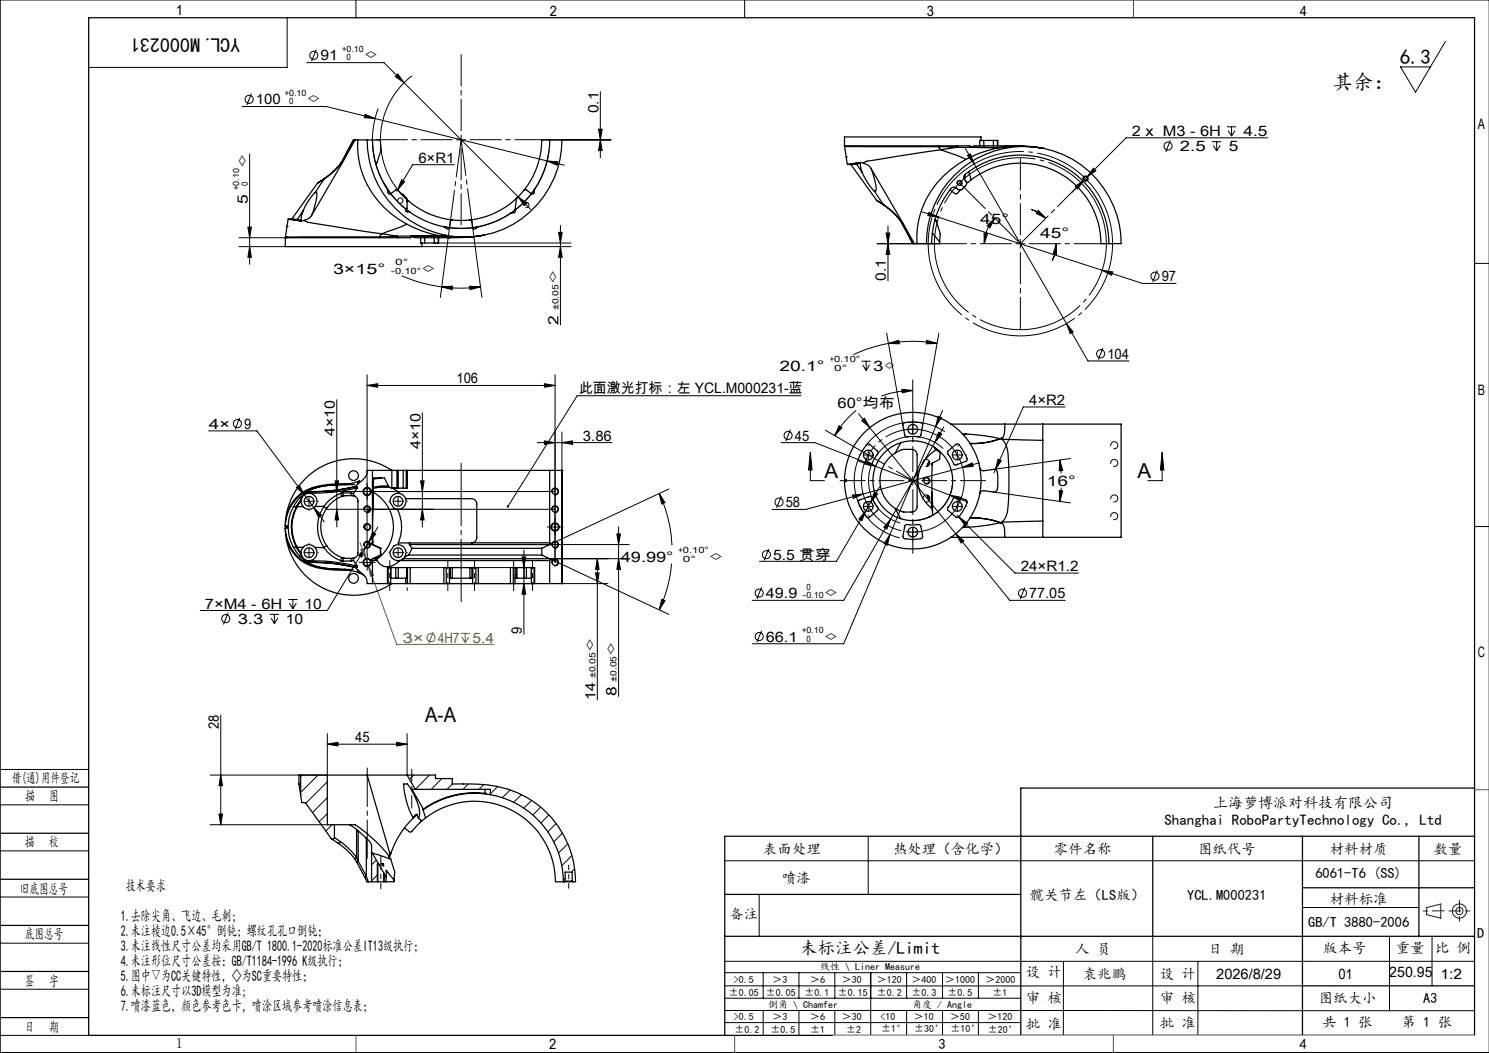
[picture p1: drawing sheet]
<svg xmlns="http://www.w3.org/2000/svg" width="420mm" height="297mm" viewBox="0 0 420 297" stroke-linecap="round" stroke-linejoin="round" font-family="sans-serif">
<g fill="none" stroke="#000" stroke-width=".28">
<path d="M100.4 0v5M210 0v5M420 0h-419.9v297h419.9M81 5v14h-56M86.5 17.7h21.8l5.7 5.7M89.2 14l-1.3 3.2M407.7 11.7l-8.4 14.3-4.3-7.1h8.5M68.3 30.1h23.8l13.7 3.3M70.9 26.4l-1.3 3.3M103 32.2l2.8 1.2-3-.2zM105.8 33.4l48.5 12M106.7 30.6a25 25 0 0 0 9 29.3"/>
<path d="M111.5 21.6l.7-.8 1.8 2.6zM114 23.4l35.7 35.7M116.2 21.4a22.7 22.7 0 0 0-1 35.2M128.8 39.4h2.5M130.1 38.2v2.5M154.1 39.4h18.2M158.5 39.5h13.8M168.8 36.4h1.1l-.6 3zM169.3 39.5l.6 3h-1.1zM169.3 25.9v18.6M330.1 39.6l-1.3 3.2M341.9 40h2.6"/>
<path d="M343.2 40v2.6M346.1 35.8h2.6M346.4 36.8l1 1.6M347.4 35.8v2.6M348.4 36.8l-1 1.6M357.5 38.9h-39.9l-11.8 11.9M70.4 43.4v31.1M112.2 56.8a.75 .75 0 0 1 .6-1 .75 .75 0 0 1 .9 .8 .75 .75 0 0 1-1 .7M112.2 53.5l-.3 .5M113.3 50.7l.8 .5-1.9 2.3zM128.2 46.5h-11.8l-4.2 7M146.2 55.5l2.4 1.8-.7 .7z"/>
<path d="M147.7 58a.75 .75 0 0 1 .7-.9 .75 .75 0 0 1 .8 .8 .75 .75 0 0 1-1 .6M154.3 45.4l3.1 .2-.3 1zM154.3 45.4l4.9 1.2M154.9 42.5a25 25 0 0 1-29.7 21.5M260 59.7l4.7 1.6M262 59.9l2.7 1.4-3-.5zM269.9 51.8a.76 .76 0 0 1 .7-.9 .76 .76 0 0 1 .8 .8 .76 .76 0 0 1-.9 .6M272.3 41.9l28.5 49.4M272.9 43.9l.8-.5 1.1 2.8zM290.8 59.1l2.7 1.2 1.5 1.3M292.9 59.4l2.1 2.2-2.7-1.4zM303.3 52.6l2.5-1.8-1.8 2.5z"/>
<path d="M305.5 50.5a.74 .74 0 0 1 .6-.9 .74 .74 0 0 1 .8 .8 .74 .74 0 0 1-.9 .7M305.8 50.8l-3.6 3.6M308.4 47.4l.7 .8-2.5 1.7zM342.2 41l1 1.6M344.2 41l-1 1.6M67.4 67.1h13.1M67.4 69.6h13.1M69.9 64.1h1l-.5 3zM70.4 69.6l.5 3h-1zM113.3 77.8l5.6 2 5.7 1.1M119 69.6h42.1M122.5 68.5h38.6"/>
<path d="M126.8 64.2l-2.6 19.7M133.2 63.4l2.7 20.5M157.6 65.5h1l-.5 3zM158.1 69.6l.5 3h-1zM158.1 63.6v28M247.4 68.7h10M247.4 68.8h16.4M249.9 65.7h1.1l-.5 3zM250.5 63.7v15.5M250.5 68.8l.5 3h-1.1zM264.7 61.3l46.2 14.9M277.6 65.7l1 .2-1 2.9z"/>
<path d="M278.4 63.7l2.2-2.1-1.4 2.7zM279 63.7l-1.1 2.7-.3 2.4M280.6 61.6l-.1 .1M286.6 68.8h2.5M287.8 67.5v2.5M298 68.8v3l-1-.2zM298 68.8l-.3 2.4-.9 2.3M310.9 76.2l3 .5-.4 .9zM310.9 76.2l11.3 3.7h9.6M326.4 76.3l-1.3 3.2M415.9 74.3h4.1M124.6 80.9l3-.2-.1 1z"/>
<path d="M124.6 80.9l5 .4 5.9-.4M132.5 80.7l3 .2-2.9 .8zM250.1 93.9l4.6 26M250.6 96.9l2.9-.9 .1 1zM250.6 96.9l6.4-.6 3.7 .1 3.6 .5M250.6 96.9l-5.5 1.4-4.4 1.7M261.4 96l2.9 .9-3 .1zM264.8 93.9l-4.6 26M300.8 91.3l1.9 2.3-.8 .5zM300.8 91.3l6.1 10.5h11.6M311.1 98.1l-1.3 3.3M67.6 117.9l-1.3 3.2"/>
<path d="M95 112.7v36M103.5 108.7l3-.5v1zM103.5 105.7v50.7M103.5 108.7h53.1M119.1 116.4v32.3M153.6 108.2l3 .5-3 .5zM156.6 105.7v52.9M225.9 111.6h-63.1l-19.5 31.2M241.5 115.8l-3.6 3.5-2.5 3.6M242.2 116.7l3.1 3.9M243 101.9h2.6M243.1 118.6l.7-.6 1.5 2.6z"/>
<path d="M243.3 102.9l1 1.6M244.3 101.9v2.6M245.3 102.9l-1 1.6M254.4 109.8l3.1 .3-3 .7zM257.5 110.1l-3.8 .3-2.9 .6-2.2 .7M257.5 119.8v2.5M257.5 107.1v8M264.6 117.4l.9 .4-1.6 2.6zM265.9 115.8l-27.9 65.8h-25.8M300.4 114.8h-11.8l-7.8 17.7M58.8 121.5h13.7l16 21.7M83.6 137.5l.9-.6 1.3 2.7z"/>
<path d="M92 138.6h64.6M94.5 135.6h1l-.5 3zM118.6 135.6h1l-.5 3zM151.6 124.8h21M153.6 124.4l3 .4-3 .5zM155.6 138.9a1 1 0 0 1 .9-1.3 1 1 0 0 1 1 1.1 1 1 0 0 1-1.2 .9M158.5 124.8l3-.4v.9zM158.5 121.8v10.9M185.9 139.2l1.7 2.6-.9 .4zM185.9 139.2a39.2 39.2 0 0 1 3.6 14.6M188.7 137.9l-33.7 15.7h22.5M220.3 124.8h9.5l38.1 14.9"/>
<path d="M223 121.2l-1.3 3.3M228.6 127.6l.5 5h-1zM228.6 127.6v8h4M232.8 121.4l12.1 6.9M236.7 120.1l.8 .5-2.1 2.3zM240.4 139.6l3.1-.3-2.8 1.3zM242.1 129.4a16.5 16.5 0 0 0 11.7 22.3M243.7 128.3h2.5M244.4 130l2.6 1.5-3-.6zM244.9 127.1v2.5M245.3 120.6l39.5 48.7h15.7M246 130.8a12.4 12.4 0 0 0 7.9 16.7"/>
<path d="M246.7 138.8l.8 .5-1.9 2.3zM248.1 137.3l-2.5 4.3M256.2 135.6h2.5M256.2 121.1h2.5M257.5 134.3v2.5M260.3 135.9a1 1 0 0 1 .9-1.3 1 1 0 0 1 1.1 1.1 1 1 0 0 1-1.2 .9M260.3 130.8a.99 .99 0 0 1 .9-1.2 .99 .99 0 0 1 1.1 1.1 .99 .99 0 0 1-1.2 .8M264.8 121.9l.8 .5-1.9 2.4zM266.1 126.5a12.5 12.5 0 0 0-18.6 1.5M266.2 120.4l-15 26M266.5 121.8a16.5 16.5 0 0 0-22.1 3.6M267.9 139.7l3 .6-.3 .9z"/>
<path d="M267.9 139.7l4.7 1.8M268.6 136.8a11.2 11.2 0 0 1-11.1 10M268.8 128.3h2.5M270 127.1v2.5M271.5 131.8l2.7-1.2 .3 .9zM271.5 131.8l-44.2 11.9h-9.5M276.3 130.5l-4.8 1.3M280.2 138.8l21.7 3M280.8 132.5l-.4 .9M281.5 129.5l.9 .4-1.6 2.6zM298.8 138.4l1 .1-.9 2.9zM298.9 129.7l.9 3-1 .1z"/>
<path d="M298.9 129.7l.4 3.8M299.3 137.5l-.4 3.9M301.9 129.3l-21.7 3.1M313.3 130.8a.99 .99 0 0 1 .9-1.2 .99 .99 0 0 1 1.1 1.1 .99 .99 0 0 1-1.3 .8M313.3 125.8a.99 .99 0 0 1 .9-1.2 .99 .99 0 0 1 1.1 1.1 .99 .99 0 0 1-1.3 .8M327.8 127.6l.5 5h-1zM327.8 127.6v8h-4M85.9 141.4h2.5M85.9 155.9h2.5M87.2 140.2v2.4M87.2 154.7v2.4M88.5 143.2l2.2 2.1-.8 .6z"/>
<path d="M88.5 143.2l3 4M92 143.6h64.6M95 143.6l.5 3h-1zM102.3 158.6h2.5M102.6 148.9a1.01 1.01 0 0 1 .9-1.3 1.01 1.01 0 0 1 1.1 1.1 1.01 1.01 0 0 1-1.3 .9M102.6 153.9a1.01 1.01 0 0 1 .9-1.3 1.01 1.01 0 0 1 1.1 1.1 1.01 1.01 0 0 1-1.3 .9M102.6 143.9a1 1 0 0 1 .9-1.3 1 1 0 0 1 1.1 1.1 1 1 0 0 1-1.3 .9M103.1 154.3l-1.1 2.9-.9-.5zM103.1 154.3l-10.8 17.9h-35.8M103.5 157.4v2.5M104 152.9l-.9 1.4M105.1 150.1l.9 .5-2 2.3z"/>
<path d="M106.6 148.7l-2.6 4.2M111 141.4h2.5M111 155.9h2.5M112.3 140.2v2.4M112.3 154.7v2.4M119.1 143.6l.5 3h-1zM147.2 157.1h1.1l-.5 3zM147.8 155.1v23.8M155.3 148.7h2.5M155.6 153.9a1.01 1.01 0 0 1 .9-1.3 1.01 1.01 0 0 1 1.1 1.1 1.01 1.01 0 0 1-1.3 .9M155.6 143.9a1 1 0 0 1 .9-1.3 1 1 0 0 1 1 1.1 1 1 0 0 1-1.2 .9M155.6 158.9a1 1 0 0 1 .9-1.3 1 1 0 0 1 1 1.1 1 1 0 0 1-1.2 .9"/>
<path d="M168.5 157.6v39.8M168.5 157.6l.5 3h-1zM174 150.6h1l-.5 3zM174.5 148.6v47.8M174.5 157.6l.5 3h-1zM177.5 157.6h-22.5l33.7 15.7M189.4 159l-1 6.2-1.1 3.5-1.4 3.3M216.8 154.8l-1.3 3.3M220.4 140l-1.3 3.3M243.7 142.8h2.5M244.2 144l-1.1 2.9-.8-.5zM244.2 144l-8.3 14.3h-21.7"/>
<path d="M244.9 141.6v2.5M245.6 141.6l-1.4 2.4M251 150.8l-.7 3-.9-.5zM251.2 146.4l-1 2.8-.9-.5zM251.2 146.4l-13.2 22.9h-25.8M256.2 150.1h2.5M257.5 148.8v2.5M260.3 140.8a.99 .99 0 0 1 .9-1.2 .99 .99 0 0 1 1.1 1.1 .99 .99 0 0 1-1.2 .8M268.8 142.8h2.5M269.6 150.5l2.3 2.1-.8 .6zM270 141.6v2.5M270 145.4l16.3 16.2h17.9"/>
<path d="M270.4 145.8l2.5 1.8-.7 .7zM313.3 145.8a.99 .99 0 0 1 .9-1.2 .99 .99 0 0 1 1.1 1.1 .99 .99 0 0 1-1.3 .8M313.3 140.8a.99 .99 0 0 1 .9-1.2 .99 .99 0 0 1 1.1 1.1 .99 .99 0 0 1-1.3 .8M415.9 148.5h4.1M64.3 172.9l-1.3 3.2M76.1 173.3h2.6M76.4 174.3l1 1.6M77.4 173.3v2.6M78.4 174.3l-1 1.6M81.3 169.1h2.6M81.6 170.1l1 1.6M82.6 169.1v2.6"/>
<path d="M83.6 170.1l-1 1.6M115.7 160.1h35.1M115.7 164.6h35.1M147.8 164.6l.5 3h-1.1zM158.5 164.6h13M168 161.6h1l-.5 3zM186.7 169l.9 .4-1.7 2.6zM214.8 177.9l-1.3 3.2M214.8 165.7l-1.3 3.2M289.1 165.7l-1.3 3.2M0 217h25M62.3 218.6l.5 3h-1z"/>
<path d="M62.3 201.7v30.9M92.3 209.9l3-.5v1zM92.3 206.9v11.7h-33M92.3 209.9h22.5M111.8 209.4l3 .5-3 .5zM114.8 206.9v11.7M0 227h25M0 240h25M59.3 232.6h33M61.8 229.6h1l-.5 3zM244.9 236v16.3M0 253h25"/>
<path d="M106.4 243.7v5M108.4 246.5v2.2M204.4 242.8h211.5M214.1 252.4v11.8M367.4 256h32.8M0 266h25M0 279h25M204.4 271.1h211.5M204.4 278.1h163M204.4 274.4h83.5M215.3 274.4v7.1M225.4 274.4v7.1"/>
<path d="M235.5 274.4v7.1M245.6 274.4v17.6M255.7 274.4v7.1M265.9 274.4v7.1M276 274.4v7.1M300 271.1l-.1 21M325.2 264.1v27.9M337.9 271.1v20.9M391.9 264.1v21M403.9 264.1v14M0 292h25M204.4 285l211.5 .1"/>
<path d="M204.4 288.4h83.5M204.5 281.5h83.5M215.3 285v7M225.4 285v7M235.5 285v7M255.7 285v7M265.9 285v7M276 285v7M287.9 292h128"/>
<circle cx="88.5" cy="15.6" r="1.15"/>
<circle cx="70.3" cy="28" r="1.14"/>
<circle cx="329.5" cy="41.2" r="1.14"/>
<circle cx="325.8" cy="77.9" r="1.14"/>
<circle cx="310.5" cy="99.8" r="1.15"/>
<circle cx="66.9" cy="119.5" r="1.14"/>
<circle cx="222.3" cy="122.8" r="1.15"/>
<circle cx="216.2" cy="156.4" r="1.14"/>
<circle cx="219.7" cy="141.6" r="1.13"/>
<circle cx="63.7" cy="174.5" r="1.15"/>
<circle cx="214.2" cy="179.5" r="1.15"/>
<circle cx="214.2" cy="167.3" r="1.14"/>
<circle cx="288.4" cy="167.3" r="1.15"/>
</g>
<g fill="none" stroke="#808000" stroke-width=".28">
<path d="M101.5 153l1.7 4.7M101.7 155l1-.3 .5 3zM103.2 157.7l.7 1.9M103.9 159.6l1.5 2.6-.9 .4zM103.9 159.6l8 22.1h27.4M122.2 178.2l-1.3 3.3M129.9 178.6h2.6M130.2 179.7l1 1.5M131.2 178.6v2.6M132.2 179.7l-1 1.5"/>
<circle cx="121.6" cy="179.8" r="1.14"/>
</g>
<path d="M271.3 131.3a14.5 14.5 0 0 0-24.2-5.9 14.5 14.5 0 0 0 6.4 24.1 14.5 14.5 0 0 0 18.1-17.1l-.3-1.1" fill="none" stroke="#000" stroke-width=".28" stroke-dasharray="30.5 1.3 1.3 1.3" stroke-dashoffset="4" stroke-linecap="butt"/>
<path d="M311 61.6a24.3 24.3 0 0 0-40.6-9.7 24.3 24.3 0 0 0 11.1 40.2 24.3 24.3 0 0 0 29.9-29.1l-.4-1.4" fill="none" stroke="#000" stroke-width=".28" stroke-dasharray="30.5 1.3 1.3 1.3" stroke-dashoffset="7.6" stroke-linecap="butt"/>
<path d="M312.7 61.1a26 26 0 0 0-43.6-10.4 26 26 0 0 0 11.9 43.1 26 26 0 0 0 32.1-31.3l-.4-1.4" fill="none" stroke="#000" stroke-width=".28" stroke-dasharray="30.5 1.3 1.3 1.3" stroke-dashoffset="2.1" stroke-linecap="butt"/>
<g fill="none" stroke="#191924" stroke-width=".28">
<path d="M402.4 256l4-1v4l-4-1z"/>
<circle cx="411.7" cy="257" r="1"/>
<circle cx="411.7" cy="257" r="2"/>
</g>
<path d="M130.1 169.7v-39" fill="none" stroke="#000" stroke-width=".28" stroke-dasharray="30.5 1.3 1.3 1.3" stroke-dashoffset="12.9"/>
<path d="M114.9 161.1v5.5" fill="none" stroke="#000" stroke-width=".28" stroke-dasharray="30.5 1.3 1.3 1.3" stroke-dashoffset="29.6"/>
<path d="M109.9 158.1v8.5M126.3 158.1v8.5M133.8 158.1v8.5M144.9 158.1v8.5M150.2 158.1v8.5" fill="none" stroke="#000" stroke-width=".28" stroke-dasharray="30.5 1.3 1.3 1.3" stroke-dashoffset="28.1"/>
<path d="M116.1 227.9v-10.9" fill="none" stroke="#000" stroke-width=".28" stroke-dasharray="30.5 1.3 1.3 1.3" stroke-dashoffset="26.9"/>
<path d="M107.4 243.7v7" fill="none" stroke="#000" stroke-width=".28" stroke-dasharray="30.5 1.3 1.3 1.3" stroke-dashoffset="28.9"/>
<g fill="none" stroke="#000" stroke-width=".28" stroke-dasharray="30.5 1.3 1.3 1.3">
<path d="M257.5 118.6v-.2M87.2 138.9v-.2M102.3 138.6h-1M103.6 137.4v-1M103.6 139.9v1M104.8 138.6h1M112.3 138.9v-.2M242.4 128.3h-.1M244.9 125.8v-.1M244.9 130.8v.1M247.4 128.3h.1M255 121.1h-.1"/>
<path d="M257.5 123.6v.1M260 121.1h.1M267.5 128.3h-.1M270 125.8v-.1M270 130.8v.1M272.5 128.3h.2M84.7 141.4h-.1M84.7 155.9h-.1M87.2 143.9v.1M87.2 153.4v-.2M87.2 158.4v.1M89.7 141.4h.1"/>
<path d="M89.7 155.9h.1M102.3 158.6h-1M103.6 157.4v-1M103.6 159.9v1M104.8 158.6h1M109.8 155.9h-.1M109.8 141.4h-.1M112.3 153.4v-.2M112.3 158.4v.1M112.3 143.9v.1M114.8 155.9h.1M114.8 141.4h.1"/>
<path d="M155.3 148.6h-1M156.6 147.4v-1M156.6 149.9v1M157.8 148.6h1M242.4 142.8h-.1M244.9 140.3v-.1M244.9 145.3v.1M247.4 142.8h.1M255 150.1h-.1M257.5 147.6v-.2M257.5 152.6v.1M260 150.1h.1"/>
<path d="M267.5 142.8h-.1M270 140.3v-.1M270 145.3v.1M272.5 142.8h.2M107.4 243.7v-2.2"/>
</g>
<path d="M160.4 244v6.5" fill="none" stroke="#000" stroke-width=".28" stroke-dasharray="30.5 1.3 1.3 1.3" stroke-dashoffset="29.1"/>
<path d="M103.6 242.1v-25.5" fill="none" stroke="#000" stroke-width=".28" stroke-dasharray="30.5 1.3 1.3 1.3" stroke-dashoffset="19.6"/>
<path d="M244.9 128.3l12.6 7.3" fill="none" stroke="#000" stroke-width=".28" stroke-dasharray="30.5 1.3 1.3 1.3" stroke-dashoffset="25.1"/>
<path d="M130.1 39.4l3.1 23.9M270.7 51.6l17.1 17.1" fill="none" stroke="#000" stroke-width=".28" stroke-dasharray="30.5 1.3 1.3 1.3" stroke-dashoffset="20.3"/>
<path d="M287.8 68.7l18.4-18.3" fill="none" stroke="#000" stroke-width=".28" stroke-dasharray="30.5 1.3 1.3 1.3" stroke-dashoffset="19.4"/>
<path d="M130.1 39.4l-3.3 24.8" fill="none" stroke="#000" stroke-width=".28" stroke-dasharray="30.5 1.3 1.3 1.3" stroke-dashoffset="19.9"/>
<g fill="none" stroke="#000" stroke-width=".35">
<path d="M25 5h390.9v287h-390.9zM0 222h25M0 235h25M325.2 235.9v28.2M367.4 235.9v56.1M400.2 235.9v28.3M415.9 235.9h-211.5v56.1M415.9 222.3h-128v69.7M0 248h25M204.4 252.3h83.5M367.4 250.4h48.5M0 261h25"/>
<path d="M0 274h25M204.4 264.1h211.5M367.4 278.1h48.5M0 287h25"/>
</g>
<path d="M407.4 256.9l-5.9 .1M408.7 256.9h6M411.7 253.9v6" fill="none" stroke="#191924" stroke-width=".28" stroke-dasharray="6.3 1.3 1.3 1.3" stroke-dashoffset="3"/>
<path d="M235 292h180.9" fill="none" stroke="#c0c0c0" stroke-width=".28"/>
<path d="M319.7 0v5M415.9 222.7h4.1M100.4 292v5M207.2 292v5M314 292v5" fill="none" stroke="#00f" stroke-width=".28"/>
<path d="M406.4 255h.1" fill="none" stroke="#0ff" stroke-width=".28"/>
<path d="M127.6 39.4h-21.5M130.1 36.9v-21.5M132.6 39.4h21.5M130.1 41.9v21.5M285.3 68.7h-21.5M287.8 66.2v-21.5M287.8 71.2v21.5M290.3 68.7h21.5" fill="none" stroke="#000" stroke-width=".28" stroke-dasharray="30.5 1.3 1.3 1.3" stroke-dashoffset="21.6"/>
<path d="M255 135.6h-18M257.5 133.1v-18M257.5 138.1v18M260 135.6h18" fill="none" stroke="#000" stroke-width=".28" stroke-dasharray="30.5 1.3 1.3 1.3" stroke-dashoffset="23.4"/>
<path d="M106.4 243.7h.2" fill="none" stroke="#000" stroke-width=".3"/>
<g fill="#000">
<path d="M298 68.8v3l-1-.2zM292.9 59.4l2.1 2.2-2.7-1.4zM278.4 63.7l2.2-2.1-1.4 2.7zM277.6 65.7l1 .2-1 2.9zM262 59.9l-.3 .9 3 .5zM310.9 76.2l2.6 1.4 .4-.9zM272.9 43.9l1.9 2.3-1.1-2.8zM300.8 91.3l1.1 2.8 .8-.5zM124.6 80.9l3-.2-.1 1zM132.5 80.7l3 .2-2.9 .8zM271.5 131.8l3-.3-.3-.9zM240.4 139.6l.3 1 2.8-1.3zM254.4 109.8l3.1 .3-3 .7zM236.7 120.1l.8 .5-2.1 2.3z"/>
<path d="M153.6 124.4l3 .4-3 .5zM158.5 124.8l3-.4v.9z"/>
<path d="M327.8 127.6l.5 5h-1zM228.6 127.6l.5 5h-1z"/>
<path d="M88.5 143.2l1.4 2.7 .8-.6zM83.6 137.5l2.2 2.1-1.3-2.7zM186.7 169l.9 .4-1.7 2.6zM185.9 139.2l1.7 2.6-.9 .4zM105.1 150.1l-1.1 2.8 2-2.3zM103.1 154.3l-2 2.4 .9 .5zM103.5 108.7l3-.5v1zM153.6 108.2l3 .5-3 .5zM303.3 52.6l.7 .7 1.8-2.5zM308.4 47.4l-1.8 2.5 2.5-1.7zM146.2 55.5l1.7 2.5 .7-.7zM111.5 21.6l2.5 1.8-1.8-2.6zM154.3 45.4l2.8 1.2 .3-1zM103 32.2l-.2 1 3 .2zM113.3 50.7l-1.1 2.8 1.9-2.3zM243.1 118.6l2.2 2-1.5-2.6zM269.6 150.5l1.5 2.7 .8-.6zM264.6 117.4l-.7 3 1.6-2.6zM251 150.8l-1.6 2.5 .9 .5zM264.8 121.9l-1.1 2.9 1.9-2.4zM251.2 146.4l-1.9 2.3 .9 .5zM261.4 96l2.9 .9-3 .1zM250.6 96.9l2.9-.9 .1 1zM270.4 145.8l1.8 2.5 .7-.7zM298.8 138.4l1 .1-.9 2.9zM298.9 129.7l.9 3-1 .1zM281.5 129.5l-.7 3 1.6-2.6zM246.7 138.8l-1.1 2.8 1.9-2.3zM244.2 144l-1.9 2.4 .8 .5zM267.9 139.7l2.7 1.5 .3-.9zM244.4 130l-.4 .9 3 .6zM92.3 209.9l3-.5v1zM111.8 209.4l3 .5-3 .5z"/>
<path d="M174 150.6h1l-.5 3zM174.5 157.6l.5 3h-1zM168.5 157.6l.5 3h-1zM168 161.6h1l-.5 3z"/>
<path d="M147.2 157.1h1.1l-.5 3zM147.8 164.6l.5 3h-1.1zM94.5 135.6h1l-.5 3zM95 143.6l.5 3h-1zM118.6 135.6h1l-.5 3zM119.1 143.6l.5 3h-1zM249.9 65.7h1.1l-.5 3zM250.5 68.8l.5 3h-1.1zM69.9 64.1h1l-.5 3zM70.4 69.6l.5 3h-1zM157.6 65.5h1l-.5 3zM158.1 69.6l.5 3h-1zM168.8 36.4h1.1l-.6 3zM169.3 39.5l.6 3h-1.1z"/>
<path d="M61.8 229.6h1l-.5 3zM62.3 218.6l.5 3h-1z"/>
</g>
<path d="M101.7 155l1.5 2.7-.5-3zM103.9 159.6l.6 3 .9-.4z" fill="#808000"/>
<g fill="#000">
<path d="M143.1 142.6a.33 .33 0 0 1 .5 .2 .33 .33 0 0 1-.5 .3l.2-.3-.3 .3z"/>
<path d="M294 41.8a.17 .17 0 0 1 .3 0 .17 .17 0 0 1-.3 0zM238.5 44.3a.2 .2 0 0 1 .4 0 .2 .2 0 0 1-.4 0z"/>
<path d="M136.2 66.4a.2 .2 0 0 1 .4 0 .2 .2 0 0 1-.4 0zM80.8 63.8a.17 .17 0 0 1 .3 0 .17 .17 0 0 1-.3 0z"/>
</g>
<g fill="none" stroke="#000" stroke-width=".35">
<path d="M99.7 39.5l-.7 1.3M99.7 39.5h.5M99.7 39.5l-.6 1.3M100.2 39.5l-12.4 21.4a3.3 3.3 0 0 1-2 1.3M100.2 39.5h.7M100.9 39.5h2.7M100.9 39.5a24.9 24.9 0 0 0 13.8 23.7M103.6 39.5a27.3 27.3 0 0 0 22.1 26.9M103.6 39.5h3.7l.2 2.8-1.2 3.6-.3 .4M105.1 39.5a24.7 24.7 0 0 0 4.2 13.8M155 39.5a24.7 24.7 0 0 1-4.2 13.8M155 39.5h3.5a27.4 27.4 0 0 1-22.1 26.9"/>
<path d="M155 39.5h-2.2a23.1 23.1 0 0 1-5 14.2M276.7 39.6v-1h-38.5v2.6M277.5 39.6h-1.1v1.5M277.5 39.6v1.5M277.5 39.6h2.7M280.2 39.6h1.1M280.2 39.6v1.5M281.3 39.6l.1 1.5M281.3 39.6v1.5M85.5 59.4l-.4 1.2-.2 1.5M85.5 59.4l-1.7 2.5M88.9 54.4l.4-.1a2.54 2.54 0 0 1-.1 2.2l-1.3 4.2"/>
<path d="M88.9 54.4l-2.2 2.6-1.2 2.4M89.6 51.6l-7.3 10.2M89.7 51.5h.1M91.4 50.5l-2.5 3.9M91.4 50.5l-1.8 1.1M91.5 50.3l-1.9 1.3M91.5 50.3h.1M91.5 50.3l-.1 .2M91.5 50.3v.1M96.2 46l-2.3 2.5-2.4 1.8M96.2 46v.1M96.2 46.1a23.6 23.6 0 0 1-4.8 4.4"/>
<path d="M96.8 45l-.6 1M96.8 45h.1M96.8 45l-.6 1.1M99 40.8l-2.2 4.2M99 40.8h.1M99.1 40.8l-2.3 4.2M108.4 52l1.1 1.7M109.3 53.3l.2 .6a.52 .52 0 0 0 .1 .7 .52 .52 0 0 0 .6 0M109.3 53.3l.9 1.3M110.2 54.6l2 2.3 2.2 2M110.2 54.6l1.6-1.1a1.14 1.14 0 0 1 1.1 .8l1.9 2.1v2.4l-.4 .1M113.1 54.6a3.4 3.4 0 0 1 1.8 2l-.1 .3 .4-.3a22.6 22.6 0 0 0 12.4 5.5"/>
<path d="M114.4 58.9a.64 .64 0 0 0 .2 .8 .64 .64 0 0 0 .8 .1l.3 .1M114.4 58.9l1.3 1M115.7 59.9a24.6 24.6 0 0 0 9.5 4.1M145.3 59.3a.62 .62 0 0 1-.2 .7 .62 .62 0 0 1-.7 0l-.4 .2M145.3 59.3l-1.3 .9M145.8 55.8l-.5 3.5M145.8 55.8a23.1 23.1 0 0 1-13.3 6.3M147.8 53.7l-2 2.1M147.8 53.7l.6-.2 1.5 1.1M149.9 54.6a23.9 23.9 0 0 1-4.6 4.7M150.8 53.3l-.2 .6a.52 .52 0 0 1-.1 .7 .52 .52 0 0 1-.6 0M150.8 53.3l-.9 1.3"/>
<path d="M238.2 41.1h.3M238.2 41.2l.8 5.2M238.2 41.2l.6 .1M238.5 41.1h35l.1 .4M238.5 41.1l.3 .2M238.8 41.3l26 .1M240 46.4l7.3 10.1M240.5 46.1l-1.5 .3M240.5 46.1h.9M241.4 46.1l.2 .1M241.5 46.2l-1.6 .2M241.5 46.2l-2.5 .2"/>
<path d="M241.5 46.2h.1M241.6 46.2l1.6 2.6M242.4 45.8l1.2 .2M242.4 45.8l-1.9 .3M242.4 45.8h.3M242.6 46.1l.1-.2-1.3 .2M242.6 46.1l.6 2.7M242.6 46.1l-1 .1M243.2 48.8a15.7 15.7 0 0 0 3.4 5M243.6 46l1.2 .6 .8 .7 12.3 21.4M245.7 47.5l1.4 4.8v1.6l-.5-.1M246.6 53.8l2.5 3.9"/>
<path d="M247.4 56.7l1.9 1.1M247.4 56.7l-.1-.2 1.8 1.2M247.4 56.7h.1M249.1 57.7l2.5 1.8 2.3 2.6M249.1 57.7l.2 .1M249.3 57.8l3 2.5 1.6 1.9M264.8 41.4l.7 .8M264.8 41.4l5.1 .2M264.9 41.1l-.1 .3M265.5 42.2l-21 3.3-.9 .5M265.5 42.2l7 2.7M268 53.5l1.6 1.2 .4-.1 .8-1"/>
<path d="M269.9 41.6h12.2M269.9 41.6l-4.4 .6M269.9 41.1v.5M272.1 50.7a1.23 1.23 0 0 1-.2 2.1l-.2 .3a1.13 1.13 0 0 1-2-.1 .99 .99 0 0 0-1.4 .2 24.9 24.9 0 0 0-5.5 15.5M272.1 50.7a.99 .99 0 0 1 .1-1.5 25 25 0 0 1 26.4-3 25 25 0 0 1 14.2 22.5M272.2 49.2l-.2 1.4M272.5 44.9a25.1 25.1 0 0 0-13.8 23.8M272.6 51.3v.1M273.2 48.4l.7 2.3M273.6 41.5l9 .1M273.9 50.7l-1 .8-.4-.2M276.4 41.1l-1.9 .1-.9 .3"/>
<path d="M276.4 41.1h1.1M277.5 41.1h2.7M280.2 41.1h1.1M281.3 41.1h.1M281.4 41.1h3M282.1 41.6l-5.7 1.6-3.9 1.7M282.6 41.5l1.1-.3a41.1 41.1 0 0 1 10.4 .6M282.6 41.5l.8 .3M282.6 41.5a43.4 43.4 0 0 1 11.5 .3M282.6 41.6h-.5M282.6 41.5v.1M283.4 41.8a27.3 27.3 0 0 0-22.1 26.9"/>
<path d="M294.1 41.8a27.8 27.8 0 0 0-10.7 0M294.1 41.8a27.5 27.5 0 0 1 22.1 26.9h-5.6a22.8 22.8 0 0 0-12.8-20.4 22.8 22.8 0 0 0-23.9 2.4M80.5 67.1h.3M80.5 67v2.6h38.5v-1.1M81 66.8l-.2 .3M81 66.8l-.5 .2M81.3 61.8l-.8 5.2M81.3 61.8l1.5 .3M81.3 61.8l2.3 .3M82.1 61.8l1.7 .1M82.8 62.1l1.8 .2M82.8 62.1h.8"/>
<path d="M83.6 62.1h.1M83.6 62.1l1.4 .2-.1-.2M83.8 61.9h.1M83.8 61.9l-.2 .2M83.8 61.9l1.1 .2M84.6 62.3h.5M85.8 62.2l1 .5 20.9 3.2M85.8 62.2l-1.2 .1M107.1 66.8h-26.1M107.1 66.8v.3M107.7 65.9l4.4 .7M107.7 65.9l-.6 .9"/>
<path d="M112.1 66.6v.5M112.1 66.6l-5 .2M114.7 63.2l4 1.8 5.7 1.6M114.7 63.2l-7 2.7M115.9 66.6l-.1 .5h-35M115.9 66.6l.9 .4 1.8 .1M118.6 67.1h1.2M118.6 67.1v1.4h1.2M119.8 67.1h2.7M119.8 67.1v1.4M119.8 68.5h2.7M122.5 67.1h1.1"/>
<path d="M122.5 68.5h1.1M122.5 67.1v1.4M123.6 67.1h3.1M123.6 67.1v1.4M123.7 67.1l-.1 1.4M124.4 66.6h.5M124.4 66.6h-12.3M124.9 66.6h.1M124.9 66.6h-9M124.9 66.6l1.9 .5M125.2 64l.6 .2a.53 .53 0 0 0 .5 .4 .53 .53 0 0 0 .5-.4M125.2 64l1.6 .2"/>
<path d="M125.7 66.4a27.1 27.1 0 0 0 10.7 0M125.7 66.4l-.8 .2M126.8 67.1h.1M126.8 64.2a25.3 25.3 0 0 0 6.5 0M127.6 62.1l-.6 .3-.2 1.8M127.6 62.1l2.5 .1 2.4-.1M132.5 62.1l.6 .3 .2 1.8M134.9 64l-.5 .2a.55 .55 0 0 1-.6 .4 .55 .55 0 0 1-.5-.4M134.9 64l-1.6 .2M136.4 66.4a47.9 47.9 0 0 1-9.5 .7M136.4 66.4a39.1 39.1 0 0 1-11.5 .2M144 60.2a25.3 25.3 0 0 1-9.1 3.8"/>
<path d="M253.9 62.2l.6 1M253.9 62.1l.7 1M253.9 62.1v.1M254.5 63.2l2.3 4.2M254.6 63.1l2.2 4.3M254.6 63.1l-.1 .1M256.8 67.4h.1M256.8 67.4l.6 1.3M256.8 67.4l.7 1.3h1.2M258.7 68.7h2.6M263 65.7l2 2.6M263.7 62.2l.4 .1"/>
<path d="M263.7 61.9l.4 .4M264.1 62.3l1.1 3.6-.2 2.4M265 68.3v.4h-3.7M254.8 119.4a9.5 9.5 0 0 1 5.3 0l.1 .5-.6 3a1.1 1.1 0 0 1-1.3 .2h-1.7a1.1 1.1 0 0 1-1.3-.2l-.6-3zM268.2 119.6h15.2M283.4 119.6a6.6 6.6 0 0 1-.8 4.3M283.4 119.6h10.7M294.1 119.6h22.1v31.9h-22.1M294.1 119.6v31.9M85.8 139.4l-1.2 1M87.4 139.2a2.25 2.25 0 0 1 1.5 3.7M87.4 139.2a2.07 2.07 0 0 0-2.2 1.2"/>
<path d="M87.5 139.1l-.1 .1M87.8 138.7l-2 .7M87.8 138.7h.1M87.9 138.7l-.4 .4M96.2 139.1l-.2 .1a10.4 10.4 0 0 0-4.6 3.6M96.2 139.1a.54 .54 0 0 0 0 .6 .54 .54 0 0 0 .5 .2M96.7 139.9a9.1 9.1 0 0 0-4.5 3.4M96.8 139l-.6 .1M96.8 139l2.3 .1M96.8 139a.5 .5 0 0 0 .4 .8M97.2 139.8l-.5 .1M97.2 139.8h2.2"/>
<path d="M98.8 136.4h-1a28.3 28.3 0 0 0-11.4 1.9 11.3 11.3 0 0 0-5.6 6.8M99.1 139.1v.5l.3 .2M99.1 139.1l.6 .1M99.4 139.8l.6 .1M99.6 136.7h-2.2a19.5 19.5 0 0 0-11.3 2.4l-.3 .3M99.7 139.2v.5l.3 .2M100 136.7h-2.2a25.8 25.8 0 0 0-11.3 1.8 11.2 11.2 0 0 0-5.5 6.6M100 139.9a1.52 1.52 0 0 1 1 1.4v14.7a1.52 1.52 0 0 1-1 1.4M100.2 137.2a49.4 49.4 0 0 1-12.4 1.5M100.2 137.2h.4M100.6 137.2a54.5 54.5 0 0 1-12.7 1.5M100.6 137.2l.2 .2v.2"/>
<path d="M100.8 137.6a53.7 53.7 0 0 1-13.3 1.5M100.8 137.6l-1.1 1.6M100.9 136.5a.62 .62 0 0 1 .5-.8l-4.2 1M100.9 136.5l-.7 .7M105.1 132.7h-1.5a4.8 4.8 0 0 1-2.7 3.8M105.1 132.7h5.4M105.1 132.7v20.4M105.3 138.9a11.3 11.3 0 0 1 .8 19M107.6 134.8l-2.3 .3M108.3 137.4h.2M108.5 137.4l-3.2 .4M108.5 137.4l1.5 .1"/>
<path d="M109.5 137.1l.5 .4M109.5 137.1l-1.1-2.3h-3.1l-.1 18.3M109.5 137.1h-2l-2.2 .3M110 137.5l.5 .2M110.5 137.7h1.5M110.5 132.7h1.5M110.5 132.7a19.3 19.3 0 0 0-29.7 12.4M110.5 132.7v5M110.5 137.7h.1M110.6 137.7l1.2 .6 1 .9M110.6 137.7h1.4M112 132.7h.3"/>
<path d="M112 132.7v5M112 137.7h.3M112.3 137.7h1.4M112.3 132.7h1.4M112.3 132.7v5M112.8 139.2l1 .6 .6 .8M112.8 139.2a2.24 2.24 0 0 0-2.7 2.5l1 1.6 1 .3M113.7 137.7h.9M113.7 132.7h.9M113.7 132.7v5M114.6 132.7h.3M114.6 132.7v5"/>
<path d="M114.9 132.7h40.1M114.9 132.7v5h-.3M155 132.7v20.4M155 132.7h3.5M158.5 132.7v31.9M158.5 132.7h.1M243.8 122a19.3 19.3 0 0 1 30.3 3.9 19.3 19.3 0 0 1-11.5 28.2 19.3 19.3 0 0 1-24.4-18.3h.5v-.5h-.5a19.4 19.4 0 0 1 5.6-13.3zM244.4 125.4l.4-.2 .4 .1 2.4 2a1.14 1.14 0 0 1-.5 1.4l-.8 1.4a1.04 1.04 0 0 1-1 1.1l-2.9-1.1-.3-.4 1-2.4zM252.6 127.7a9.3 9.3 0 0 0 0 15.7M252.6 127.7a5.9 5.9 0 0 1 5.2-.8 2.06 2.06 0 0 1 .9 2.4v13.6a1.5 1.5 0 0 1-1.5 1.5 6.2 6.2 0 0 1-4.6-1M254.1 124.8l-1.5 2.9M260.7 135a.82 .82 0 0 1 1.3 .1 .82 .82 0 0 1-.3 1.2l-.5 .1-.5-.2z"/>
<path d="M261.5 139.8a.78 .78 0 0 1 .5 1.1l-.4-.7zM262 130.3a.76 .76 0 0 1-.5 1.1zM262.9 138.8l-.2 4.5M262.9 138.8l.1 5.7M263.5 126.1l.3 .2M263.7 126.2l-.1 .3 .5 .3M264.1 126.8a9.9 9.9 0 0 0-1.4 16.5M264.1 126.8l1.1 .9-.2 1.9-2.3 1.2 .3 .3-.1 7.7M267.4 127.2l2.2-1.9 .5-.1a9.1 9.1 0 0 1 2.7 4.6l-.3 .3-3 1.1a1.07 1.07 0 0 1-.9-1.1l-.8-1.4a1.03 1.03 0 0 1-.5-1.4zM271.5 122.4h1M272.5 122.4l5 .5 4.6 .9M272.5 122.4l-.7 .4"/>
<path d="M276.4 132a1.03 1.03 0 0 0 1.1 .8l2.7-.4a1.14 1.14 0 0 1 1.2 1.4v3.5a1.17 1.17 0 0 1-1 1.5l-2.9-.4a1.03 1.03 0 0 0-1.1 .8M282.1 123.8l-2.6 .7a21.3 21.3 0 0 1-6 .5M282.6 123.6l-.5 .2M282.6 123.6a24.1 24.1 0 0 1-9 1.6M282.6 123.9a6.1 6.1 0 0 1 1.7 4.1 63.3 63.3 0 0 1-.4 17.2l-.4 1-.9 1.1M282.6 123.9l11.5 .3M282.6 123.6v.3M80.5 148.4h.5v.5h-.5M80.5 148.9l.5 3.2M80.5 148.9l.3 3.3M80.5 148.9h.1M80.5 148.4h.1"/>
<path d="M80.8 145.1h.2M80.8 145.1l-.3 3.3M80.8 152.2a19.3 19.3 0 0 0 29.7 12.4M80.8 152.2a11.9 11.9 0 0 0 11.2 8.4l6.8 .3M81 145.1l-.5 3.3M81 152.1a11.5 11.5 0 0 0 10.4 8.2l6 .3M81 152.1l-.2 .1M82.8 142.9a11.8 11.8 0 0 0 0 11.5M82.8 154.4l1.8 2.5M82.8 154.4h.8M82.8 142.9h.8M83.6 142.9a11.9 11.9 0 0 0 0 11.5"/>
<path d="M83.6 142.9l.2 .1M83.6 154.4v.1M83.6 142.8l.2 .1M83.6 154.5l1.4 1.9M83.6 142.8v.1M83.8 154.3v.1M83.8 143a11.9 11.9 0 0 0 0 11.3M83.8 154.3l-.2 .1M83.8 154.4h1.7M83.8 142.9h1.7M83.8 154.4l1.1 1.6M83.8 154.4l-.2 .1"/>
<path d="M83.8 142.9v.1M84.6 156.9l1.2 1M84.6 140.4l-1.8 2.5M84.6 140.4h.6M84.6 156.9h.6M84.9 141.3l-1.1 1.6M84.9 141.3l.3 1.1 .3 .5M84.9 156l.1 .4M85 140.9l-1.4 1.9M85 140.9l-.1 .4M85 156.4l.2 .5M85.2 156.9a2.17 2.17 0 0 0 2.2 1.2"/>
<path d="M85.2 140.4l-.2 .5M85.5 154.4a2.23 2.23 0 0 1 3.4 0M85.5 154.4l-.4 .6-.2 1M85.8 157.9a12.5 12.5 0 0 0 7.5 2.5l6.3 .2M85.8 157.9l2 .7M87.4 158.1l.1 .1M87.5 158.2l6.2 .2 7.1 1.3M87.5 158.2l.4 .4M87.8 158.6a49.4 49.4 0 0 1 12.4 1.5M87.8 158.6h.1M87.9 158.6l5.5 .3 7.2 1.2M88.9 154.4a2.25 2.25 0 0 1-1.5 3.7"/>
<path d="M88.9 154.4l2.5 .1M88.9 142.9a2.22 2.22 0 0 1-3.4 0M91.4 142.8l-2.5 .1M91.4 154.5a9.7 9.7 0 0 0 4.8 3.7M91.4 142.8l.4 .4 .4 .1M91.4 142.8a10.2 10.2 0 0 0 0 11.7M92.2 154l-.4 .1-.4 .4M92.2 154l.5 .7a9.1 9.1 0 0 0 4 2.7M92.2 143.3a9.1 9.1 0 0 0 0 10.7M96.2 158.2l.6 .1M96.7 157.4a.51 .51 0 0 0-.5 .2 .51 .51 0 0 0 0 .6M96.7 157.4l.5 .1"/>
<path d="M97.2 157.5a.5 .5 0 0 0-.4 .8M97.2 157.5h2.2M99.1 158.2l-2.3 .1M99.4 157.5l-.3 .2v.5M99.7 158.1l1.1 1.6M99.7 158.1l-.6 .1M100 157.4l-.3 .2v.5M100 157.4l-.6 .1M100.8 159.7v.2l-.2 .2M103 148v1.3M103.8 152.9l.1 .6 .4 .4M104.3 143.3l-.4 .6-.1 .5"/>
<path d="M105.1 157.6h.9M105.1 158.1h1.3M105.1 157.6l-.3 .2 .3 .3M105.1 153.1l-.3 .2 .3 .3M105.1 153.1h.1M105.1 153.6h.1M105.1 158.1v6.5M105.1 153.6l2.2 1.1M105.2 153.1l-.2 .3 .2 .2M105.2 153.6l2.1 1.1M106 157.6l-.1 .4 .2-.1M106.1 157.9l.3 .2"/>
<path d="M106.4 158.1a3.4 3.4 0 0 0 5.5 .8l.9-.8M107.3 156.6h.2M107.3 154.7h.1M107.3 154.7l.2 1.9M107.3 156.6l-2.2 1M107.3 154.7v1.9M107.5 156.6l-1.5 1M112.1 143.6a11.1 11.1 0 0 1 .2 9.5h3.3M112.7 158.1h.1M112.8 158.1h42.2M113.7 157.6l-1 .5M113.7 157.6h41.3"/>
<path d="M114.2 157.1l-.5 .5M114.2 157.1a2.24 2.24 0 0 0-.3-2.8 2.24 2.24 0 0 0-2.8-.3l-1 1.5a2.24 2.24 0 0 0 2.6 2.6M114.4 140.6h18.6a1.48 1.48 0 0 1 1.5 1.5v9.6a1.48 1.48 0 0 1-1.2 1.4M114.4 140.6a2.28 2.28 0 0 1-2.3 3M115.2 156.6h37.6M115.2 156.6l-1 .5M115.5 153.6h39.5M115.5 153.6l.7 1.1M115.6 153.1l-.1 .5M116.2 154.7h36.6M116.2 154.7l-1 1.9M133.3 153.1h21.7"/>
<path d="M133.3 153.1h-17.7M152.8 156.6l2.2 1M152.8 154.7v1.9M155 157.6l.3 .2-.3 .3M155 153.1l.3 .1-.3 .4M155 158.1v6.5M155 153.6l-2.2 1.1M242.3 141.1l3.1-1.1a1.07 1.07 0 0 1 .9 1.1l.8 1.4a1.03 1.03 0 0 1 .4 1.4l-2.2 1.9-.5 .2a9 9 0 0 1-2.7-4.7zM252.6 143.4l1.5 2.9M255.3 148.1a1.79 1.79 0 0 1 1.8 0h.8a1.5 1.5 0 0 1 1.7 .1l.6 3.1-.1 .4a9.5 9.5 0 0 1-5.3 0l-.1-.4zM262.5 145.7l-.5 .1M262.7 143.3l.3 1.2"/>
<path d="M263 144.5v.8M268.2 151.5h15.2M269.1 140.2l.5-.2 2.8 1 .4 .3a9 9 0 0 1-2.7 4.7l-.5-.2-2.3-2a1.03 1.03 0 0 1 .5-1.3zM271.8 148.4l.7 .3M272.5 148.7l-1.1 .1M273.5 146.1l4.5 .3 4.1 1M273.6 146a21.8 21.8 0 0 1 9 1.6M282.1 147.4l.5 .2M282.1 147.4l-3.5 .7-6.1 .6M282.6 147.3v.3M282.6 147.3a6.5 6.5 0 0 1 .8 4.2M283.4 151.5h10.7"/>
<path d="M294.1 147l-11.5 .3M97.2 160.6l4.2 1M100.2 160.1l.7 .7M100.2 160.1h.4M100.9 160.8l.9 .7a3.3 3.3 0 0 1 1.8 3.1h1.5M100.9 160.8a.61 .61 0 0 0 .5 .8M101.4 161.6l1.4 .8M105.1 164.6h4.2M109.3 164.6h.2M109.5 164.6h.7M109.5 160.1v4.5M110.2 160.1h-.9v4.5"/>
<path d="M110.2 164.6h4.2M110.2 160.1h1.4M110.2 160.1v4.5M110.2 163.1h1.4M111.6 160.1h.7M111.6 163.1h.7M111.6 160.1v3M112.3 163.1h2.4M112.3 160.1h2.4M112.3 160.1v3M114.4 164.6h.5M114.4 163.1v1.5"/>
<path d="M114.7 160.1h.1M114.7 160.1v3M114.8 160.1h.9v4.5M114.8 160.1l-.1 3M114.9 164.6h.8M114.9 160.1v4.5M115.7 164.6h9.5M125.2 164.6h.7M125.9 164.6h.9M125.9 160.1v4.5M126.8 160.1h-1.6v4.5M126.8 164.6h6.5"/>
<path d="M126.8 160.1h.2M126.8 160.1v4.5M126.8 163.1h.2M127 160.1h.6M127 163.1h.6M127 160.1v3M127.6 160.1h4.9M127.6 163.1h4.9M127.6 160.1v3M132.5 160.1h.6M132.5 163.1h.6M132.5 160.1v3"/>
<path d="M133.1 160.1h.2M133.1 163.1h.2M133.1 160.1v3M133.3 160.1h1.6v4.5M133.3 164.6h.9M133.3 160.1v4.5M134.2 164.6h.7M134.2 160.1v4.5M134.9 164.6h9.1M144 164.6h.8M144.8 164.6h.5M144.8 160.1v4.5"/>
<path d="M145.3 160.1h-1.3v4.5M145.3 164.6h4.6M145.3 160.1h.4M145.3 163.1h.4M145.3 160.1v4.5M145.7 163.1h.1M145.7 160.1h.1M145.7 160.1v3M145.8 163.1h2M145.8 160.1h2M145.8 160.1v3M147.8 163.1h.7"/>
<path d="M147.8 160.1h.7M147.8 160.1v3M148.5 160.1h1.4M148.5 160.1v3M148.5 163.1h1.4M149.9 160.1h.9v4.5M149.9 164.6h.7M149.9 160.1v4.5M150.6 164.6h.2M150.6 160.1v4.5M150.8 164.6h4.2M155 164.6h3.5"/>
<path d="M158.5 164.6h.1M84.8 218.6v5.7M92.3 218.6h11.3M92.3 218.6h-8v2.6l.5 3.1M92.3 218.6v14h2M103.6 218.6l6.4 22.2M103.6 218.6h11.2M114.8 218.6h8v1h4.8v1.5h3.1a31.6 31.6 0 0 1 21.8 6.5 27.8 27.8 0 0 1 9.8 21.1h-.7M114.8 218.6l2.3 4M84.8 224.3l.3 2.1h1.1l7.2 10.1a.51 .51 0 0 0 .6 .2 .51 .51 0 0 0 .3-.5M93.6 236.6l1.8 1.2M94.3 236.2l1.8 1.2"/>
<path d="M94.3 232.6h4.4M94.3 232.6v3.6M95.4 237.8l.4 .3a19.6 19.6 0 0 1 4.2 4.1M96.1 237.4a19.8 19.8 0 0 1 4.5 4.5M96.1 237.4l-.3 .4h-.4M98.7 232.6l1.9 1.4M98.7 232.6h1.5a44.7 44.7 0 0 1 9.6 8.9M100.6 234l.4 .3M100.6 234v7.9M101 234.3l2.3 2.1M101 234.3v8.6M103.3 236.4a3.7 3.7 0 0 1 1.5 4"/>
<path d="M103.3 236.4v10.8M116.6 230.6a20.2 20.2 0 0 1-2.7-9.5h1a16.6 16.6 0 0 1 3.5 8.6l-.4 1.1M116.6 230.6l.9-.9 .5 1.1M116.6 230.6v.1M116.6 230.7a25 25 0 0 0-6.4 10M117.1 222.6h-.9l3.2 5.6M117.1 222.6h21.2v1.6M117.6 229.8l-1 .9M118.7 231.3l-.1 .6-2.5 2.7h-.6l-1.4-1.1M119.3 228.4l.8 2.3M119.4 228.2h-.1v.2M120.1 230.7l-1.1 .8-1-.7"/>
<path d="M120.1 230.7a22.8 22.8 0 0 1 23.8-2.4 22.8 22.8 0 0 1 12.8 20.4h2.5M136.8 223.8l.4 .2M136.8 223.8a25.4 25.4 0 0 0-17.4 4.4M136.8 222.6v1.2M137.2 224l1.1 .2M137.2 224a24.9 24.9 0 0 0-17.9 4.4M138.3 224.2a25 25 0 0 1 20.6 24.5M100 242.2l.6 1M100.6 241.9l.4 1M100.6 241.9l-.6 .3M100.6 243.2l2.3 4.2M101 242.9l-.4 .3"/>
<path d="M101 242.9l2.3 4.3M102.9 247.4l.6 1.3h.4M103.3 247.2l.6 1.5M103.3 247.2l-.4 .2M103.9 248.7h.9M104.8 240.4l.2 .2M104.8 248.7h1.8M104.8 240.4v8.3M105 240.6l5.2 1.7M105 240.6l1.8 3M106.6 243.7h.3M106.6 248.7h1.6"/>
<path d="M106.6 243.7v5M106.8 243.6l.1 .1M106.8 243.6l-.2 .1M106.9 243.7l1.3 2.5M107.6 243.7l.6 .6v-.6M107.6 243.7l.2-.2 .4 .2M107.6 243.7h.6M108.2 246.2l.7 1.2M108.2 246.2v2.5M108.9 247.4v1.3M109.1 245.7l-.2-.2 .1 .5-.1 1.4M109.1 245.7l2.1 2.5"/>
<path d="M109.1 245.7l-.1 .3M109.8 241.5l.1 .4M109.9 241.9l.3 .4M110 240.8l-.2 .7M110.2 242.3l1.1 3.6-.1 2.3M110.2 240.7l-.2 .1M110.2 240.7l-.3 1.2M111.2 248.2v.5h-3M159.2 248.7h2.4M159.4 248.5h2M159.4 248.5v-2.5h2v2.5M159.4 248.5l-.2 .2"/>
<path d="M161.4 248.5l.2 .2"/>
<circle cx="270.6" cy="51.6" r=".63"/>
<circle cx="306.2" cy="50.4" r=".63"/>
<circle cx="99.7" cy="134.1" r="1.37"/>
<circle cx="103.6" cy="138.6" r="1.15"/>
<circle cx="103.6" cy="138.6" r="1"/>
<circle cx="156.5" cy="138.6" r=".83"/>
<circle cx="244.9" cy="128.3" r="1.38"/>
<circle cx="257.5" cy="121.1" r="1.37"/>
<circle cx="257.5" cy="135.6" r="11.3"/>
<circle cx="270" cy="128.3" r="1.38"/>
<circle cx="87.2" cy="155.9" r="1.38"/>
<circle cx="87.2" cy="141.4" r="1.38"/>
<circle cx="103.5" cy="143.6" r=".82"/>
<circle cx="103.6" cy="158.6" r="1.15"/>
<circle cx="103.6" cy="148.6" r=".83"/>
<circle cx="103.6" cy="153.6" r=".83"/>
<circle cx="103.6" cy="158.6" r="1"/>
<circle cx="112.3" cy="155.9" r="1.38"/>
<circle cx="112.3" cy="141.4" r="1.38"/>
<circle cx="156.5" cy="148.6" r="1.15"/>
<circle cx="156.5" cy="143.6" r=".83"/>
<circle cx="156.5" cy="158.6" r=".83"/>
<circle cx="156.6" cy="153.6" r=".84"/>
<circle cx="156.6" cy="148.6" r=".99"/>
<circle cx="244.9" cy="142.8" r="1.38"/>
<circle cx="257.5" cy="150.1" r="1.37"/>
<circle cx="270" cy="142.8" r="1.38"/>
<circle cx="99.7" cy="163.1" r="1.37"/>
</g>
<g fill="none" stroke="#000" stroke-width=".28">
<path d="M85.2 218.6l-.4 .4M89.7 218.6l-4.9 4.9M116.7 218.6l-1.2 1.2M121.1 218.6l-3.9 4M124.6 219.6l-3 3M92.3 220.5l-6 6.1M92.3 225l-4.1 4.2M92.3 229.5l-2.3 2.3M93.7 232.6l-1.8 1.8M127.6 221.1l-1.5 1.5M132.1 221.2l-1.5 1.4M136.4 221.3l-1.3 1.3"/>
<path d="M140.4 221.8l-2.1 2.1M143.9 222.8l-2.2 2.2M147.1 224.2l-2.2 2.1M149.9 225.8l-2.2 2.1M152.5 227.7l-2.2 2.2M154.8 229.9l-2.2 2.2M156.8 232.3l-2.3 2.3M158.6 235l-2.4 2.5M160.1 238l-2.5 2.6M106.2 242.6l-1.4 1.3M106.6 246.7l-1.8 1.7M159.4 247.7l-.5 .5"/>
<path d="M161.3 241.3l-2.8 2.9M162.1 245l-1 1"/>
</g>
<g font-size="5.8">
<text x="394.8" y="18">6.3</text>
<text x="375.9" y="25.2">其余：</text>
<text x="232.6" y="134.8">A</text>
<text x="320.9" y="134.8">A</text>
<text x="120" y="203.7">A-A</text>
</g>
<text font-size="5.6" x="67.7" y="10.6" transform="rotate(-180 67.7 10.6)">YCL.M000231</text>
<text font-size="4.9" x="225.7" y="269">未标注公差/Limit</text>
<g font-size="4.2">
<text x="342.2" y="227.9">上海萝博派对科技有限公司</text>
<text x="328.5" y="232.8">Shanghai RoboPartyTechnology Co., Ltd</text>
<text x="35.5" y="251.2">技术要求</text>
<text x="34.1" y="259.7">1.去除尖角、飞边、毛刺;</text>
<text x="34.1" y="263.9">2.未注棱边0.5×45°倒钝；螺纹孔孔口倒钝；</text>
<text x="34.1" y="268.1">3.未注线性尺寸公差均采用GB/T 1800.1-2020标准公差IT13级执行；</text>
<text x="34.1" y="272.4">4.未注形位尺寸公差按：GB/T1184-1996 K级执行；</text>
<text x="34.1" y="276.6">5.图中▽为CC关键特性，◇为SC重要特性；</text>
<text x="34.1" y="280.8">6.未标注尺寸以3D模型为准;</text>
<text x="34.1" y="285.1">7.喷漆蓝色，颜色参考色卡，喷涂区域参考喷涂信息表；</text>
</g>
<g font-size="4.1">
<text x="49.6" y="4.3">1</text>
<text x="155.1" y="4.6">2</text>
<text x="261.4" y="4.6">3</text>
<text x="366.6" y="4.6">4</text>
<text x="90.4" y="17.1">91</text>
<text x="102.6" y="17.1">◇</text>
<text x="72.2" y="29.5">100</text>
<text x="86.4" y="29.5">◇</text>
<text x="168.8" y="32" transform="rotate(-90 168.8 32)">0.1</text>
<text x="319.3" y="38.5">2 x M3 - 6H</text>
<text x="350.8" y="38.5">4.5</text>
<text x="416.9" y="36.3">A</text>
<text x="69.9" y="47.5" transform="rotate(-90 69.9 47.5)">◇</text>
<text x="118" y="45.9">6×R1</text>
<text x="332.8" y="42.7">2.5</text>
<text x="346.6" y="42.7">5</text>
<text x="69.9" y="57.7" transform="rotate(-90 69.9 57.7)">5</text>
<text x="276.5" y="63.1">45°</text>
<text x="293.4" y="67.1">45°</text>
<text x="93.9" y="77.2">3×15°</text>
<text x="118.8" y="77.2">◇</text>
<text x="157.5" y="80.2" transform="rotate(-90 157.5 80.2)">◇</text>
<text x="249.9" y="79.2" transform="rotate(-90 249.9 79.2)">0.1</text>
<text x="327.7" y="79.3">97</text>
<text x="157.5" y="91.6" transform="rotate(-90 157.5 91.6)">2</text>
<text x="312.4" y="101.2">104</text>
<text x="219.9" y="104.5">20.1°</text>
<text x="246.3" y="104.5">3◇</text>
<text x="128.8" y="108.1">106</text>
<text x="163.3" y="111">此面激光打标：左 YCL.M000231-蓝</text>
<text x="416.9" y="111.3">B</text>
<text x="236.3" y="115.2">60°均布</text>
<text x="290.3" y="114.2">4×R2</text>
<text x="58.9" y="120.9">4×</text>
<text x="68.9" y="120.9">9</text>
<text x="94.5" y="122.9" transform="rotate(-90 94.5 122.9)">4×10</text>
<text x="164.4" y="124.2">3.86</text>
<text x="224.2" y="124.3">45</text>
<text x="118.6" y="126.6" transform="rotate(-90 118.6 126.6)">4×10</text>
<text x="295.3" y="137">16°</text>
<text x="221.6" y="143.1">58</text>
<text x="175.1" y="158.4">49.99°</text>
<text x="200" y="158.4">◇</text>
<text x="218.1" y="157.9">5.5 贯穿</text>
<text x="287.9" y="161.1">24×R1.2</text>
<text x="57.8" y="171.7">7×M4 - 6H</text>
<text x="85.9" y="171.7">10</text>
<text x="216" y="168.7">49.9</text>
<text x="232.3" y="168.7">◇</text>
<text x="290.3" y="168.8">77.05</text>
<text x="67" y="175.9">3.3</text>
<text x="80.7" y="175.9">10</text>
<text x="147.2" y="178.9" transform="rotate(-90 147.2 178.9)">9</text>
<text x="167.9" y="184" transform="rotate(-90 167.9 184)">◇</text>
<text x="173.9" y="185" transform="rotate(-90 173.9 185)">◇</text>
<text x="216" y="181">66.1</text>
<text x="232.3" y="181">◇</text>
<text x="416.9" y="185.3">C</text>
<text x="167.9" y="197.4" transform="rotate(-90 167.9 197.4)">14</text>
<text x="173.9" y="196.4" transform="rotate(-90 173.9 196.4)">8</text>
<text x="61.7" y="205.7" transform="rotate(-90 61.7 205.7)">28</text>
<text x="100.2" y="209.3">45</text>
<text x="3.3" y="220.9">借(通)用件登记</text>
<text x="7.1" y="226">描</text>
<text x="13.9" y="226">图</text>
<text x="7" y="238.9">描</text>
<text x="13.8" y="238.9">校</text>
<text x="215.3" y="240.8">表面处理</text>
<text x="251.9" y="240.8">热处理（含化学）</text>
<text x="297.3" y="240.8">零件名称</text>
<text x="337.9" y="240.8">图纸代号</text>
<text x="375.1" y="240.8">材料材质</text>
<text x="404.4" y="240.8">数量</text>
<text x="220.6" y="249">喷漆</text>
<text x="371" y="247.7">6061-T6 (SS)</text>
<text x="5.6" y="252">旧底图总号</text>
<text x="290.5" y="253.7">髋关节左（LS版）</text>
<text x="334.9" y="253.7">YCL.M000231</text>
<text x="375.1" y="254.9">材料标准</text>
<text x="205.7" y="259.3">备注</text>
<text x="369" y="261.6">GB/T 3880-2006</text>
<text x="7" y="265">底图总号</text>
<text x="303.3" y="269">人 员</text>
<text x="340.8" y="269">日 期</text>
<text x="373.2" y="268.7">版本号</text>
<text x="393.7" y="268.7">重量</text>
<text x="404.8" y="268.7">比 例</text>
<text x="416.7" y="264.6">D</text>
<text x="289.3" y="275.5">设 计</text>
<text x="391.9" y="275.5">250.95</text>
<text x="7" y="278">签</text>
<text x="13.8" y="278">字</text>
<text x="305.4" y="276">袁兆鹏</text>
<text x="327.2" y="276">设 计</text>
<text x="343.1" y="276">2026/8/29</text>
<text x="377.5" y="276">01</text>
<text x="406.3" y="276">1:2</text>
<text x="289.3" y="283">审 核</text>
<text x="327.2" y="282.9">审 核</text>
<text x="372" y="283">图纸大小</text>
<text x="401.4" y="283">A3</text>
<text x="7" y="291">日</text>
<text x="13.8" y="291">期</text>
<text x="289.3" y="290.1">批 准</text>
<text x="327.2" y="290">批 准</text>
<text x="373" y="289.8">共 1 张</text>
<text x="395.4" y="289.8">第 1 张</text>
<text x="49.6" y="295.6">1</text>
<text x="154.9" y="296">2</text>
<text x="264.7" y="296">3</text>
<text x="366.6" y="296">4</text>
</g>
<g font-size="4.1" fill="#808000">
<text x="113.5" y="181.3">3×</text>
<text x="123.5" y="181.3">4H7</text>
<text x="133.3" y="181.3">5.4</text>
</g>
<g font-size="2.8">
<text x="231.3" y="273.6">线性 \ Liner Measure</text>
<text x="205.6" y="280.8">±0.05</text>
<text x="207" y="277.2">&gt;0.5</text>
<text x="216" y="280.8">±0.05</text>
<text x="217.9" y="277.2">＞3</text>
<text x="227" y="280.8">±0.1</text>
<text x="228.5" y="277.2">＞6</text>
<text x="236.3" y="280.8">±0.15</text>
<text x="237.5" y="277.2">＞30</text>
<text x="247.4" y="277.2">＞120</text>
<text x="247.4" y="280.8">±0.2</text>
<text x="257.1" y="277.2">＞400</text>
<text x="257.1" y="280.8">±0.3</text>
<text x="266.6" y="277.2">＞1000</text>
<text x="267.3" y="280.8">±0.5</text>
<text x="278" y="277.2">＞2000</text>
<text x="279.9" y="280.8">±1</text>
<text x="207" y="287.8">&gt;0.5</text>
<text x="216.6" y="284.3">倒角 \ Chamfer</text>
<text x="217.9" y="287.8">＞3</text>
<text x="228.5" y="287.8">＞6</text>
<text x="237.5" y="287.8">＞30</text>
<text x="248.4" y="287.8">&lt;10</text>
<text x="257.3" y="284.3">角度 / Angle</text>
<text x="257.8" y="287.8">＞10</text>
<text x="268" y="287.8">＞50</text>
<text x="278.5" y="287.8">＞120</text>
<text x="207.1" y="291.3">±0.2</text>
<text x="217.3" y="291.3">±0.5</text>
<text x="228.5" y="291.3">±1</text>
<text x="238.7" y="291.3">±2</text>
<text x="248.6" y="291.1">±1°</text>
<text x="257.8" y="291.1">±30’</text>
<text x="268.1" y="291.1">±10’</text>
<text x="278.6" y="291.2">±20’</text>
</g>
<g font-size="2.4">
<text x="96.5" y="14.6">+0.10</text>
<text x="97.8" y="17.1">0</text>
<text x="80.3" y="27">+0.10</text>
<text x="81.5" y="29.5">0</text>
<text x="67.4" y="53.6" transform="rotate(-90 67.4 53.6)">+0.10</text>
<text x="69.9" y="52.4" transform="rotate(-90 69.9 52.4)">0</text>
<text x="110.2" y="77.2">-0.10°</text>
<text x="111.5" y="74.7">0°</text>
<text x="157.5" y="87.5" transform="rotate(-90 157.5 87.5)">±0.05</text>
<text x="234.1" y="102.1">+0.10°</text>
<text x="235.3" y="104.5">0°</text>
<text x="191.4" y="155.9">+0.10°</text>
<text x="192.6" y="158.4">0°</text>
<text x="227.5" y="166.3">0</text>
<text x="226.2" y="168.7">-0.10</text>
<text x="226.2" y="178.5">+0.10</text>
<text x="227.5" y="181">0</text>
<text x="167.9" y="191.3" transform="rotate(-90 167.9 191.3)">±0.05</text>
<text x="173.9" y="192.3" transform="rotate(-90 173.9 192.3)">±0.05</text>
</g>
</svg>
